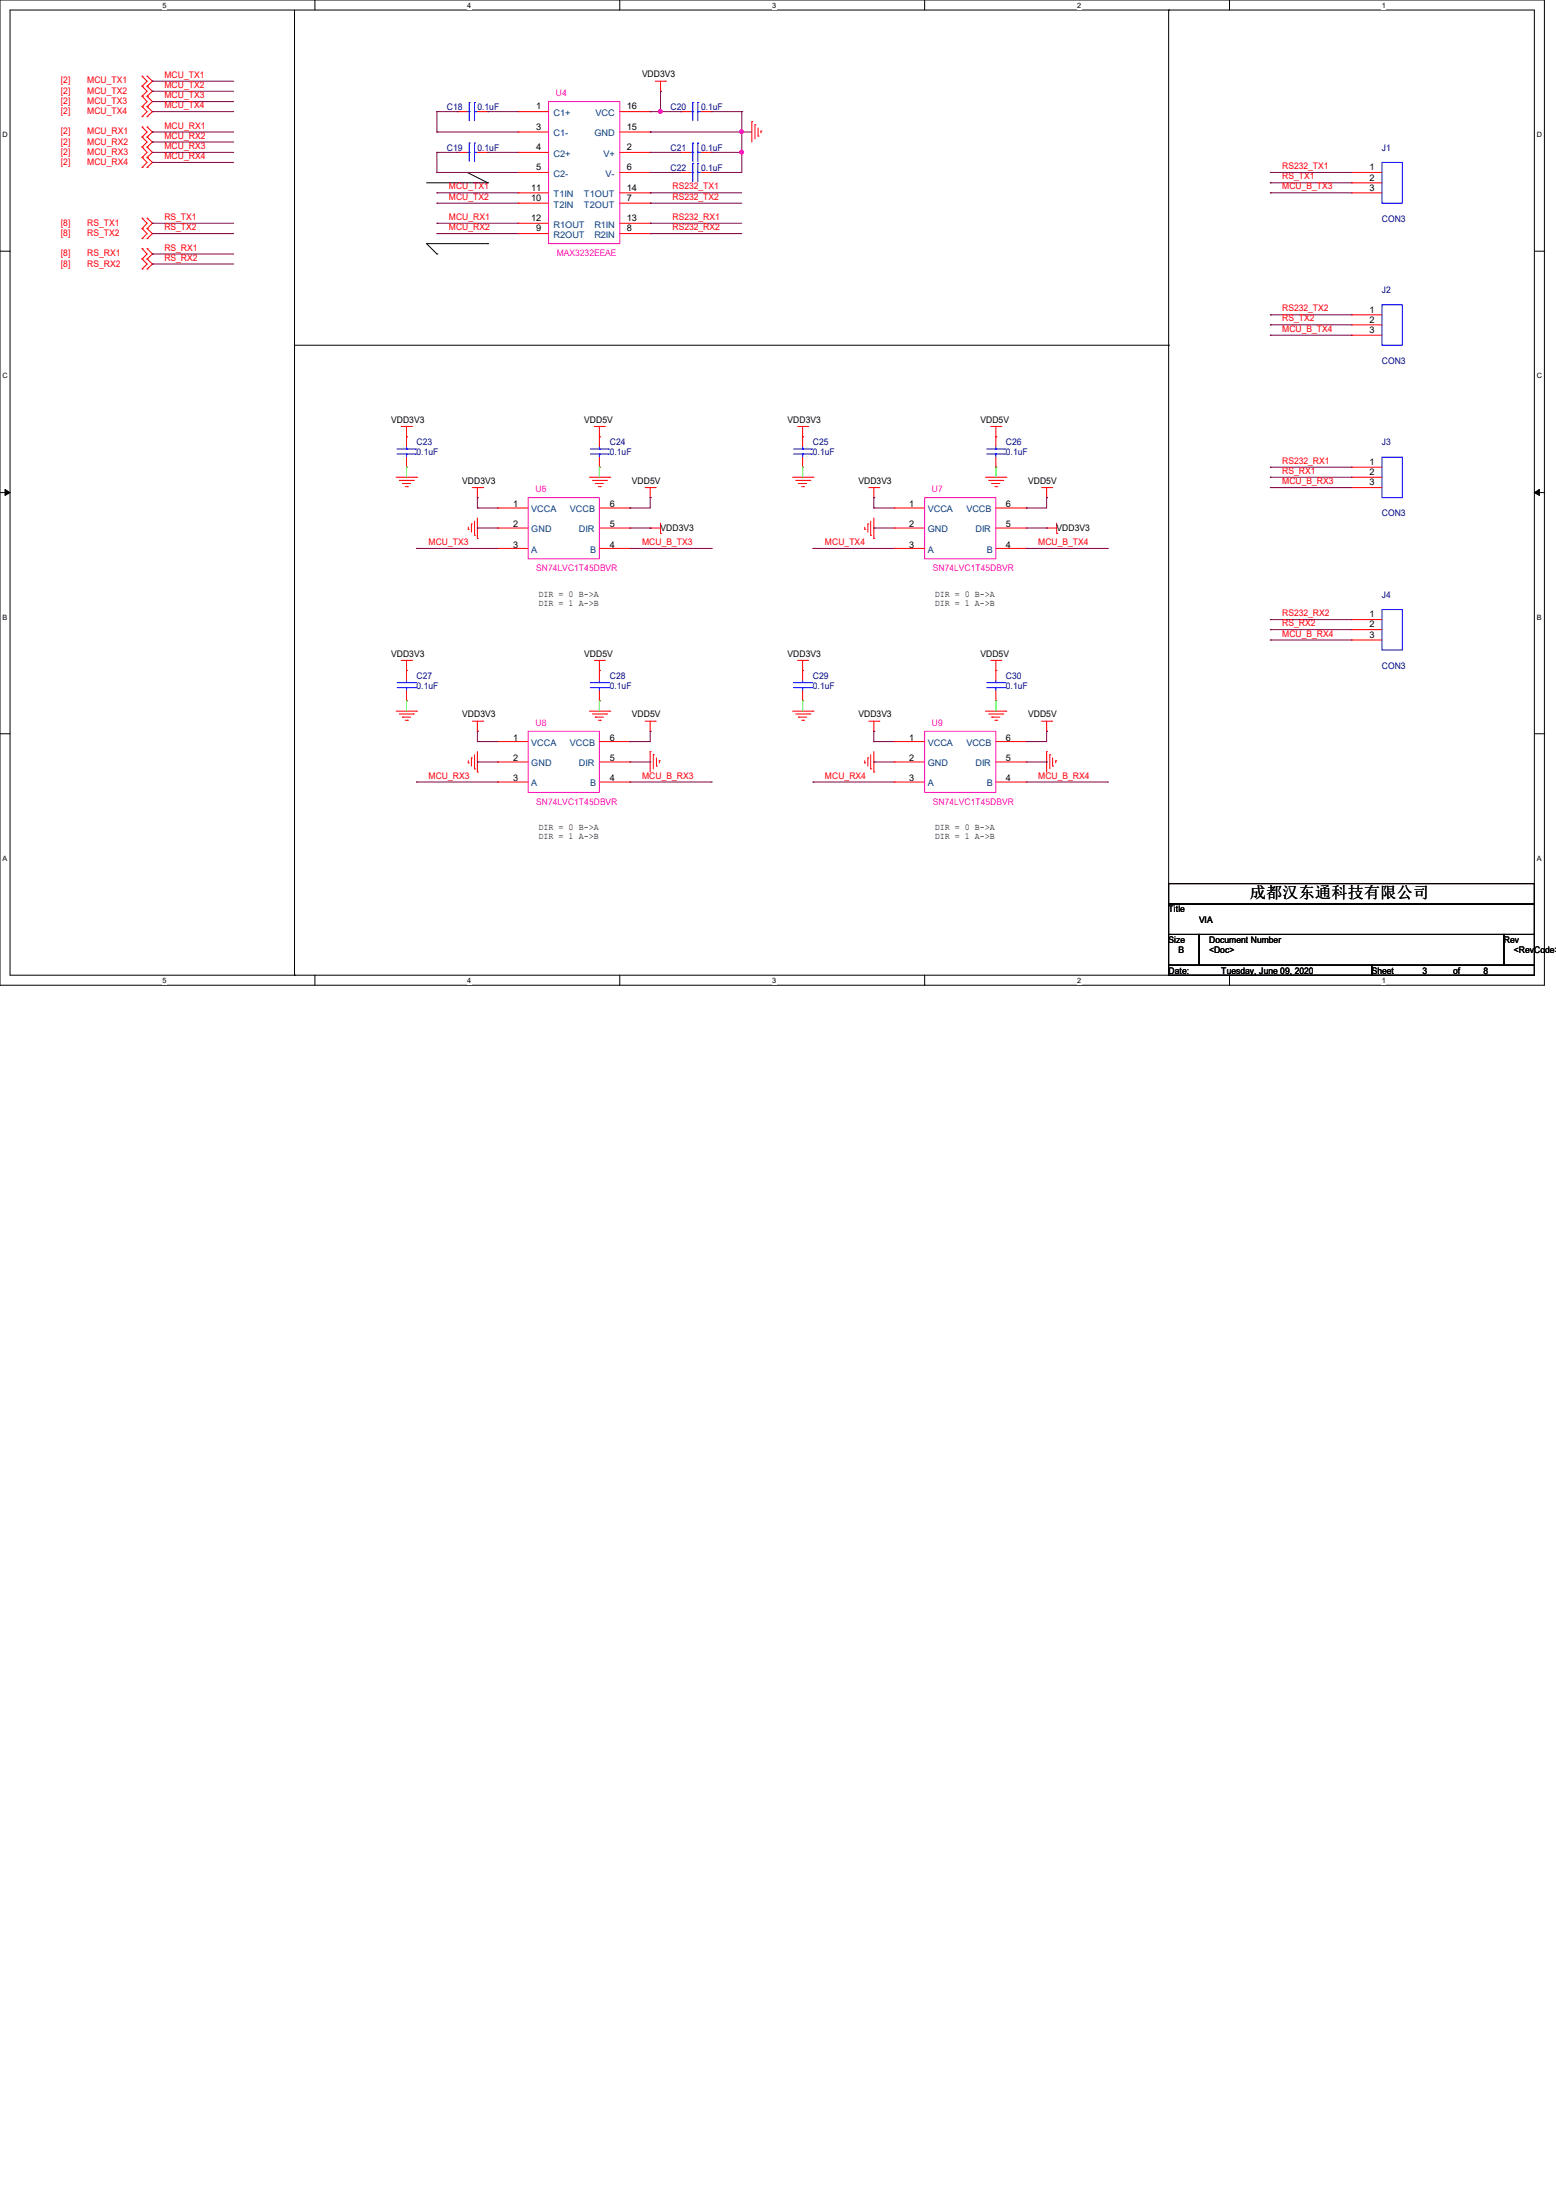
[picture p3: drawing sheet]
<svg xmlns="http://www.w3.org/2000/svg" width="210mm" height="297mm" viewBox="0 0 210 297" stroke-linecap="round" stroke-linejoin="round" font-family="sans-serif">
<path d="M0 0h208.4v133h-208.4zM1.4 1.4h205.7v130.3h-205.7z" fill="none" stroke="#000" stroke-width=".13"/>
<g fill="#fff">
<path d="M21.9 .1h.6v1.1h-.6z"/>
<path d="M21.9 131.8h.6v1.1h-.6z"/>
</g>
<path d="M42.5 0v1.4M42.5 131.7v1.3" fill="none" stroke="#000" stroke-width=".13"/>
<g fill="#fff">
<path d="M63.1 .1h.5v1.1h-.5z"/>
<path d="M63.1 131.8h.5v1.1h-.5z"/>
</g>
<path d="M83.7 0v1.4M83.7 131.7v1.3" fill="none" stroke="#000" stroke-width=".13"/>
<g fill="#fff">
<path d="M104.2 .1h.6v1.1h-.6z"/>
<path d="M104.2 131.8h.6v1.1h-.6z"/>
</g>
<path d="M124.8 0v1.4M124.8 131.7v1.3" fill="none" stroke="#000" stroke-width=".13"/>
<g fill="#fff">
<path d="M145.4 .1h.5v1.1h-.5z"/>
<path d="M145.4 131.8h.5v1.1h-.5z"/>
</g>
<path d="M165.9 0v1.4M165.9 131.7v1.3" fill="none" stroke="#000" stroke-width=".13"/>
<g fill="#fff">
<path d="M186.5 .1h.6v1.1h-.6z"/>
<path d="M186.5 131.8h.6v1.1h-.6z"/>
<path d="M.3 17.6h.8v1.1h-.8z"/>
<path d="M207.4 17.6h.8v1.1h-.8z"/>
<path d="M.3 50.2h.8v1.1h-.8z"/>
<path d="M207.4 50.2h.8v1.1h-.8z"/>
</g>
<path d="M0 33.9h1.4M207.1 33.9h1.3" fill="none" stroke="#000" stroke-width=".13"/>
<g fill="#fff">
<path d="M.3 82.8h.7v1.1h-.7z"/>
<path d="M207.4 82.8h.7v1.1h-.7z"/>
</g>
<path d="M0 66.5h1.4M207.1 66.5h1.3" fill="none" stroke="#000" stroke-width=".13"/>
<path d="M.7 66.1l.7 .4-.7 .4zM207.1 66.5l.7-.4v.8z" fill="#000" stroke="#000" stroke-width=".13"/>
<g fill="#fff">
<path d="M.3 115.3h.7v1.1h-.7z"/>
<path d="M207.4 115.3h.7v1.1h-.7z"/>
</g>
<g fill="none" stroke="#000" stroke-width=".13">
<path d="M39.8 1.4v130.3M157.7 1.4h.1M157.7 1.4v117.9M57.6 24.7h8.2M59 34.3h.1M63.1 23.3h.1M63.1 23.3l2.7 1.4M65.8 24.7h.1M65.8 32.9h.1M65.8 32.9h-8.2l1.4 1.4M39.8 46.6h117.9M157.7 46.6h.1"/>
<path d="M0 99.1h1.4M207.1 99.1h1.3M157.7 119.3h49.4v2.7h-49.4zM39.8 131.7h.1M157.7 122h49.4v4.2h-49.4zM157.7 126.2h4.1v4.1h-4.1zM157.7 130.3h27.5v1.4h-27.5zM161.8 126.2h41.2v4.1h-41.2zM185.2 130.3h21.9v1.4h-21.9zM203 126.2h4.1v4.1h-4.1z"/>
</g>
<g fill="none" stroke="#f00" stroke-width=".13">
<path d="M19.2 10.3h.1M19.2 11.6h.1M19.2 13h.1M19.2 17.1h.1M19.2 18.5h.1M19.2 19.9h.1M19.2 14.4h.1M19.2 15.7h.1M19.2 10.3l.7 .7-.7 .6M19.2 11.6l.7 .7-.7 .7M19.2 17.1l.7 .7-.7 .7M19.2 18.5l.7 .7-.7 .7"/>
<path d="M19.2 13l.7 .7-.7 .7M19.2 14.4l.7 .7-.7 .6M19.2 19.9l.7 .7-.7 .7M19.9 11.6h.1M19.9 10.3h.1M19.9 13h.1M19.9 18.5h.1M19.9 17.1h.1M19.9 19.9h.1M19.9 14.4h.1M19.9 15.7h.1M19.9 10.3l.7 .7-.7 .6"/>
<path d="M19.9 11.6l.7 .7-.7 .7M19.9 17.1l.7 .7-.7 .7M19.9 18.5l.7 .7-.7 .7M19.9 13l.7 .7-.7 .7M19.9 14.4l.7 .7-.7 .6M19.9 19.9l.7 .7-.7 .7M61.7 15.1h.1M61.7 15.1h1.4M64.4 15.1h1.4M65.8 15.1h.1M69.9 15.1h.1M69.9 17.8h.1"/>
<path d="M69.9 15.1h4.1M69.9 17.8h4.1M83.7 15.1h4.1M83.7 17.8h4.1M87.8 17.8h.1M87.8 15.1h.1M88.4 11h1.4M89.2 12.3h.1M89.2 11v1.3M89.8 11h.1M91.9 15.1h.1M91.9 15.1h1.4"/>
<path d="M94.6 15.1h1.4M96 15.1h.1M101.5 16.4h.1M101.5 16.4v2.8M101.9 16.8h.1M101.9 16.8v2M102.3 18.4h.1M102.3 17.3v1.1M102.7 17.7h.1M102.7 17.7v.2M19.2 21.3h.1M19.2 22.6h.1"/>
<path d="M19.2 29.5h.1M19.2 30.9h.1M19.2 32.2h.1M19.2 33.6h.1M19.2 35h.1M19.2 36.3h.1M19.2 21.3l.7 .6-.7 .7M19.2 29.5l.7 .6-.7 .8M19.2 30.9l.7 .6-.7 .7M19.2 33.6l.7 .7-.7 .7M19.2 35l.7 .6-.7 .7M19.9 21.3h.1"/>
<path d="M19.9 22.6h.1M19.9 30.9h.1M19.9 29.5h.1M19.9 32.2h.1M19.9 35h.1M19.9 33.6h.1M19.9 36.3h.1M19.9 21.3l.7 .6-.7 .7M19.9 29.5l.7 .6-.7 .8M19.9 30.9l.7 .6-.7 .7M19.9 33.6l.7 .7-.7 .7M19.9 35l.7 .6-.7 .7"/>
<path d="M61.7 20.6h.1M61.7 20.6h1.4M64.4 20.6h1.4M65.8 20.6h.1M69.9 20.6h.1M69.9 23.3h.1M69.9 31.5h.1M69.9 27.4h.1M69.9 26h.1M69.9 30.1h.1M69.9 23.3h4.1M69.9 26h4.1"/>
<path d="M69.9 20.6h4.1M69.9 27.4h4.1M69.9 31.5h4.1M69.9 30.1h4.1M83.7 23.3h4.1M83.7 26h4.1M83.7 20.6h4.1M83.7 27.4h4.1M83.7 31.5h4.1M83.7 30.1h4.1M87.8 20.6h.1M87.8 23.3h.1"/>
<path d="M87.8 27.4h.1M87.8 31.5h.1M87.8 30.1h.1M87.8 26h.1M91.9 20.6h.1M91.9 23.3h.1M91.9 23.3h1.4M91.9 20.6h1.4M94.6 23.3h1.4M94.6 20.6h1.4M96 20.6h.1M96 23.3h.1"/>
<path d="M182.4 23.3h.1M182.4 24.7h.1M182.4 26h.1M182.4 23.3h4.1M182.4 24.7h4.1M182.4 26h4.1M54.1 57.6h1.4M54.9 59h.1M54.9 57.6v2.7M55.5 57.6h.1M80.2 57.6h1.4M80.9 59h.1"/>
<path d="M80.9 57.6v2.7M81.6 57.6h.1M107.7 57.6h1.3M108.3 59h.1M108.3 57.6v2.7M109 57.6h.1M133.7 57.6h1.4M134.4 59h.1M134.4 57.6v2.7M135.1 57.6h.1M182.4 42.5h.1M182.4 43.9h.1"/>
<path d="M182.4 45.3h.1M182.4 42.5h4.1M182.4 43.9h4.1M182.4 45.3h4.1M53.5 64.4h2.7M53.9 64.9h1.9M54.3 65.3h.1M54.3 65.3h1.1M54.7 65.7h.3M54.9 63.1h.1M54.9 61.7v1.4M55 65.7h.1"/>
<path d="M55.8 64.9h.1M56.2 64.4h.1M63.2 71.5h.1M63.2 71.2v.3M63.6 70.7h.1M63.6 70.7v1.1M63.8 65.8h1.4M64.1 72.3h.1M64.1 70.4v1.9M64.4 67.2h.1M64.4 72.7h.1M64.4 65.8v1.4"/>
<path d="M64.4 69.9v2.8M65.2 65.8h.1M67.2 68.6h.1M67.2 71.3h.1M67.2 74h.1M67.2 71.3h4.1M67.2 68.6h4.1M67.2 74h4.1M79.5 64.4h2.8M80 64.9h1.9M80.3 65.3h.1M80.3 65.3h1.1"/>
<path d="M80.8 65.7h.2M80.9 63.1h.1M80.9 71.3h4.1M80.9 61.7v1.4M80.9 68.6h4.1M80.9 74h4.1M81 65.7h.1M81.9 64.9h.1M82.3 64.4h.1M85 74h.1M85 71.3h.1M85 68.6h.1"/>
<path d="M87.1 65.8h1.3M87.8 67.2h.1M87.8 71.3h.1M87.8 65.8v1.4M87.8 71.3h1.4M88.4 65.8h.1M89.2 72h.1M89.2 70.6v1.4M107 64.4h2.7M107.4 64.9h1.9M107.8 65.3h.1M107.8 65.3h1.1"/>
<path d="M108.2 65.7h.3M108.3 63.1h.1M108.3 61.7v1.4M108.5 65.7h.1M109.3 64.9h.1M109.7 64.4h.1M116.7 71.5h.1M116.7 71.2v.3M117.1 70.7h.1M117.1 70.7v1.1M117.3 65.8h1.3M117.5 72.3h.1"/>
<path d="M117.5 70.4v1.9M117.9 67.2h.1M117.9 72.7h.1M117.9 65.8v1.4M117.9 69.9v2.8M118.6 65.8h.1M120.7 68.6h.1M120.7 71.3h.1M120.7 74h.1M120.7 71.3h4.1M120.7 68.6h4.1M120.7 74h4.1"/>
<path d="M133 64.4h2.8M133.4 64.9h1.9M133.9 65.3h.1M133.9 65.3h1.1M134.3 65.7h.2M134.4 63.1h.1M134.4 71.3h4.1M134.4 61.7v1.4M134.4 68.6h4.1M134.4 74h4.1M134.5 65.7h.1M135.3 64.9h.1"/>
<path d="M135.8 64.4h.1M138.5 74h.1M138.5 71.3h.1M138.5 68.6h.1M140.6 65.8h1.3M141.3 67.2h.1M141.3 71.3h.1M141.3 71.3h1.3M141.3 65.8v1.4M141.9 65.8h.1M142.6 72h.1M142.6 70.6v1.4"/>
<path d="M182.4 63.1h.1M182.4 64.4h.1M182.4 65.8h.1M182.4 64.4h4.1M182.4 65.8h4.1M182.4 63.1h4.1M53.5 96h2.7M53.9 96.4h1.9M54.1 89.2h1.4M54.3 96.8h.1M54.3 96.8h1.1M54.7 97.2h.3"/>
<path d="M54.9 90.5h.1M54.9 94.6h.1M54.9 89.2v2.7M54.9 93.3v1.3M55 97.2h.1M55.5 89.2h.1M55.8 96.4h.1M56.2 96h.1M63.8 97.4h1.4M64.4 98.7h.1M64.4 97.4v1.3M65.2 97.4h.1"/>
<path d="M79.5 96h2.8M80 96.4h1.9M80.2 89.2h1.4M80.3 96.8h.1M80.3 96.8h1.1M80.8 97.2h.2M80.9 90.5h.1M80.9 94.6h.1M80.9 89.2v2.7M80.9 93.3v1.3M81 97.2h.1M81.6 89.2h.1"/>
<path d="M81.9 96.4h.1M82.3 96h.1M87.1 97.4h1.3M87.8 98.7h.1M87.8 97.4v1.3M88.4 97.4h.1M107 96h2.7M107.4 96.4h1.9M107.7 89.2h1.3M107.8 96.8h.1M107.8 96.8h1.1M108.2 97.2h.3"/>
<path d="M108.3 90.5h.1M108.3 94.6h.1M108.3 89.2v2.7M108.3 93.3v1.3M108.5 97.2h.1M109 89.2h.1M109.3 96.4h.1M109.7 96h.1M117.3 97.4h1.3M117.9 98.7h.1M117.9 97.4v1.3M118.6 97.4h.1"/>
<path d="M133 96h2.8M133.4 96.4h1.9M133.7 89.2h1.4M133.9 96.8h.1M133.9 96.8h1.1M134.3 97.2h.2M134.4 90.5h.1M134.4 94.6h.1M134.4 89.2v2.7M134.4 93.3v1.3M134.5 97.2h.1M135.1 89.2h.1"/>
<path d="M135.3 96.4h.1M135.8 96h.1M140.6 97.4h1.3M141.3 98.7h.1M141.3 97.4v1.3M141.9 97.4h.1M182.4 83.7h.1M182.4 85h.1M182.4 86.4h.1M182.4 83.7h4.1M182.4 85h4.1M182.4 86.4h4.1"/>
<path d="M63.2 103h.1M63.2 102.7v.3M63.6 102.3h.1M63.6 102.3v1.1M64.1 103.8h.1M64.1 101.9v1.9M64.4 104.2h.1M64.4 101.5v2.7M67.2 100.1h.1M67.2 102.9h.1M67.2 105.6h.1M67.2 100.1h4.1"/>
<path d="M67.2 102.9h4.1M67.2 105.6h4.1M80.9 100.1h4.1M80.9 102.9h4.1M80.9 105.6h4.1M85 105.6h.1M85 102.9h.1M85 100.1h.1M87.8 101.5h.1M87.8 101.5v2.7M88.2 101.9h.1M88.2 101.9v1.9"/>
<path d="M88.6 103.4h.1M88.6 102.3v1.1M89 102.7h.1M89 102.7v.3M116.7 103h.1M116.7 102.7v.3M117.1 102.3h.1M117.1 102.3v1.1M117.5 103.8h.1M117.5 101.9v1.9M117.9 104.2h.1M117.9 101.5v2.7"/>
<path d="M120.7 100.1h.1M120.7 102.9h.1M120.7 105.6h.1M120.7 100.1h4.1M120.7 102.9h4.1M120.7 105.6h4.1M134.4 100.1h4.1M134.4 102.9h4.1M134.4 105.6h4.1M138.5 105.6h.1M138.5 102.9h.1M138.5 100.1h.1"/>
<path d="M141.3 101.5h.1M141.3 101.5v2.7M141.7 101.9h.1M141.7 101.9v1.9M142.1 103.4h.1M142.1 102.3v1.1M142.5 102.7h.1M142.5 102.7v.3"/>
</g>
<g fill="none" stroke="#00f" stroke-width=".13">
<path d="M63.1 15.1h.2M63.3 19.3h.1M63.3 15.1h.1M63.3 13.8h.1M63.3 13.8v2.5M63.3 19.3v2.5M64.1 19.3h.1M64.1 13.8h.1M64.1 15.1h.1M64.1 15.1h.3M64.1 13.8v2.5M64.1 19.3v2.5"/>
<path d="M93.3 15.1h.2M93.5 19.3h.1M93.5 15.1h.1M93.5 13.8h.1M93.5 13.8v2.5M93.5 19.3v2.5M94.2 19.3h.1M94.2 13.8h.1M94.2 15.1h.1M94.2 13.8v2.5M94.2 19.3v2.5M94.2 15.1h.4"/>
<path d="M63.1 20.6h.2M63.3 20.6h.1M64.1 20.6h.1M64.1 20.6h.3M93.3 20.6h.2M93.3 23.3h.2M93.5 20.6h.1M93.5 23.3h.1M93.5 22.1h.1M93.5 22.1v2.5M94.2 20.6h.1M94.2 22.1h.1"/>
<path d="M94.2 23.3h.1M94.2 20.6h.4M94.2 22.1v2.5M94.2 23.3h.4M186.5 21.9h2.8v5.5h-2.8zM186.5 41.1h2.8v5.5h-2.8zM53.6 61.3h2.5M53.6 60.6h2.5M54.9 60.6h.1M54.9 61.3h.1M54.9 60.3v.3M54.9 61.3v.4"/>
<path d="M56.1 61.3h.1M56.1 60.6h.1M79.7 61.3h2.4M79.7 60.6h2.4M80.9 60.6h.1M80.9 61.3h.1M80.9 60.3v.3M80.9 61.3v.4M82.1 61.3h.1M82.1 60.6h.1M107.1 61.3h2.5M107.1 60.6h2.5"/>
<path d="M108.3 60.6h.1M108.3 61.3h.1M108.3 60.3v.3M108.3 61.3v.4M109.6 61.3h.1M109.6 60.6h.1M133.2 61.3h2.4M133.2 60.6h2.4M134.4 60.6h.1M134.4 61.3h.1M134.4 60.3v.3M134.4 61.3v.4"/>
<path d="M135.6 61.3h.1M135.6 60.6h.1M186.5 61.7h2.8v5.5h-2.8zM53.6 92.8h2.5M53.6 92.2h2.5M54.9 92.2h.1M54.9 92.8h.1M54.9 91.9v.3M54.9 92.8v.5M56.1 92.8h.1M56.1 92.2h.1M79.7 92.8h2.4"/>
<path d="M79.7 92.2h2.4M80.9 92.2h.1M80.9 92.8h.1M80.9 91.9v.3M80.9 92.8v.5M82.1 92.8h.1M82.1 92.2h.1M107.1 92.8h2.5M107.1 92.2h2.5M108.3 92.2h.1M108.3 92.8h.1M108.3 91.9v.3"/>
<path d="M108.3 92.8v.5M109.6 92.8h.1M109.6 92.2h.1M133.2 92.8h2.4M133.2 92.2h2.4M134.4 92.2h.1M134.4 92.8h.1M134.4 91.9v.3M134.4 92.8v.5M135.6 92.8h.1M135.6 92.2h.1M186.5 82.3h2.8v5.5h-2.8z"/>
</g>
<path d="M74 13.7h9.7v19.2h-9.7zM71.3 67.2h9.6v8.2h-9.6zM124.8 67.2h9.6v8.2h-9.6zM71.3 98.7h9.6v8.3h-9.6zM124.8 98.7h9.6v8.3h-9.6z" fill="none" stroke="#f0f" stroke-width=".13"/>
<g fill="none" stroke="#800040" stroke-width=".13">
<path d="M20.6 11h.1M20.6 12.3h.1M20.6 17.8h.1M20.6 19.2h.1M20.6 13.7h.1M20.6 15.1h.1M20.6 15.1h10.9M20.6 17.8h10.9M20.6 11h10.9M20.6 12.3h10.9M20.6 19.2h10.9M20.6 13.7h10.9"/>
<path d="M59 15.1h.1M59 17.8h.1M59 15.1h2.7M59 15.1v2.7M59 17.8h10.9M61.7 15.1h.1M65.8 15.1h.1M65.8 15.1h4.1M87.8 15.1h.1M87.8 17.8h.1M87.8 15.1h4.1M87.8 17.8h13.7"/>
<path d="M89.2 12.3h.1M89.2 12.3v2.8M91.9 15.1h.1M96 15.1h.1M96 15.1h4.1M100.1 15.1h.1M100.1 17.8h.1M100.1 15.1v8.2h-4.1M20.6 30.1h.1M20.6 20.6h.1M20.6 21.9h.1M20.6 31.5h.1"/>
<path d="M20.6 34.3h.1M20.6 35.6h.1M20.6 20.6h10.9M20.6 30.1h10.9M20.6 31.5h10.9M20.6 21.9h10.9M20.6 34.3h10.9M20.6 35.6h10.9M59 20.6h.1M59 23.3h.1M59 30.1h.1M59 27.4h.1"/>
<path d="M59 31.5h.1M59 26h.1M59 20.6v2.7M59 20.6h2.7M59 23.3h10.9M59 26h10.9M59 30.1h10.9M59 27.4h10.9M59 31.5h10.9M61.7 20.6h.1M65.8 20.6h.1M65.8 20.6h4.1"/>
<path d="M87.8 20.6h.1M87.8 23.3h.1M87.8 26h.1M87.8 30.1h.1M87.8 27.4h.1M87.8 31.5h.1M87.8 20.6h4.1M87.8 23.3h4.1M87.8 26h12.3M87.8 30.1h12.3M87.8 27.4h12.3M87.8 31.5h12.3"/>
<path d="M96 20.6h.1M96 23.3h.1M96 20.6h4.1M100.1 20.6h.1M171.4 24.7h.1M171.4 23.3h.1M171.4 26h.1M171.4 23.3h11M171.4 26h11M171.4 24.7h11M171.4 42.5h.1M171.4 43.9h.1"/>
<path d="M171.4 45.3h.1M171.4 42.5h11M171.4 43.9h11M171.4 45.3h11M56.2 74h.1M56.2 74h11M64.4 67.2h.1M64.4 68.6h.1M64.4 71.3h.1M64.4 68.6h2.8M64.4 67.2v1.4M64.4 71.3h2.8"/>
<path d="M85 68.6h.1M85 74h11M85 71.3h2.8M87.8 67.2h.1M87.8 71.3h.1M87.8 67.2v1.4h-2.8M96 74h.1M109.7 74h.1M109.7 74h11M117.9 67.2h.1M117.9 68.6h.1M117.9 71.3h.1"/>
<path d="M117.9 68.6h2.8M117.9 71.3h2.8M117.9 67.2v1.4M138.5 68.6h.1M138.5 74h11M138.5 71.3h2.8M141.3 67.2h.1M141.3 71.3h.1M141.3 67.2v1.4h-2.8M149.5 74h.1M171.4 63.1h.1M171.4 64.4h.1"/>
<path d="M171.4 65.8h.1M171.4 63.1h11M171.4 64.4h11M171.4 65.8h11M64.4 98.7h.1M64.4 98.7v1.4M87.8 98.7h.1M87.8 98.7v1.4h-2.8M117.9 98.7h.1M117.9 98.7v1.4M141.3 98.7h.1M141.3 98.7v1.4h-2.8"/>
<path d="M171.4 83.7h.1M171.4 85h.1M171.4 86.4h.1M171.4 83.7h11M171.4 85h11M171.4 86.4h11M56.2 105.6h.1M56.2 105.6h11M64.4 100.1h.1M64.4 102.9h.1M64.4 100.1h2.8M64.4 102.9h2.8"/>
<path d="M85 100.1h.1M85 102.9h2.8M85 105.6h11M87.8 102.9h.1M96 105.6h.1M109.7 105.6h.1M109.7 105.6h11M117.9 100.1h.1M117.9 102.9h.1M117.9 100.1h2.8M117.9 102.9h2.8M138.5 100.1h.1"/>
<path d="M138.5 102.9h2.8M138.5 105.6h11M141.3 102.9h.1M149.5 105.6h.1"/>
</g>
<g fill="#f0f" stroke="#f0f" stroke-width=".13">
<circle cx="89.1" cy="15" r=".25"/>
<circle cx="100.1" cy="20.5" r=".25"/>
<circle cx="100.1" cy="17.8" r=".25"/>
</g>
<g fill="none" stroke="#0f0" stroke-width=".13">
<path d="M54.9 63.1h.1M54.9 63.1v1.3M80.9 63.1h.1M80.9 63.1v1.3M108.3 63.1h.1M108.3 63.1v1.3M134.4 63.1h.1M134.4 63.1v1.3M54.9 94.6h.1M54.9 94.6v1.4M80.9 94.6h.1M80.9 94.6v1.4"/>
<path d="M108.3 94.6h.1M108.3 94.6v1.4M134.4 94.6h.1M134.4 94.6v1.4"/>
</g>
<text font-size="2.2" x="168.7" y="121.3">成都汉东通科技有限公司</text>
<g font-size="1.2" fill="#f00">
<text x="8.2" y="11.3">[2]</text>
<text x="11.8" y="11.3">MCU_TX1</text>
<text x="22.2" y="10.5">MCU_TX1</text>
<text x="22.2" y="11.9">MCU_TX2</text>
<text x="8.2" y="12.7">[2]</text>
<text x="8.2" y="14">[2]</text>
<text x="8.2" y="15.4">[2]</text>
<text x="11.8" y="12.7">MCU_TX2</text>
<text x="11.8" y="14">MCU_TX3</text>
<text x="11.8" y="15.4">MCU_TX4</text>
<text x="22.2" y="17.4">MCU_RX1</text>
<text x="22.2" y="13.3">MCU_TX3</text>
<text x="22.2" y="14.6">MCU_TX4</text>
<text x="8.2" y="18.1">[2]</text>
<text x="8.2" y="19.5">[2]</text>
<text x="8.2" y="20.9">[2]</text>
<text x="8.2" y="22.3">[2]</text>
<text x="11.8" y="18.1">MCU_RX1</text>
<text x="11.8" y="19.5">MCU_RX2</text>
<text x="11.8" y="20.9">MCU_RX3</text>
<text x="11.8" y="22.3">MCU_RX4</text>
<text x="22.2" y="18.7">MCU_RX2</text>
<text x="22.2" y="20.1">MCU_RX3</text>
<text x="22.2" y="21.5">MCU_RX4</text>
<text x="173.1" y="22.8">RS232_TX1</text>
<text x="22.2" y="29.7">RS_TX1</text>
<text x="60.6" y="29.7">MCU_RX1</text>
<text x="60.6" y="27">MCU_TX2</text>
<text x="60.6" y="25.6">MCU_TX1</text>
<text x="90.8" y="25.6">RS232_TX1</text>
<text x="90.8" y="29.7">RS232_RX1</text>
<text x="90.8" y="27">RS232_TX2</text>
<text x="173.1" y="24.2">RS_TX1</text>
<text x="173.1" y="25.6">MCU_B_TX3</text>
<text x="8.2" y="30.5">[8]</text>
<text x="8.2" y="31.8">[8]</text>
<text x="8.2" y="34.6">[8]</text>
<text x="8.2" y="36">[8]</text>
<text x="11.8" y="30.5">RS_TX1</text>
<text x="11.8" y="31.8">RS_TX2</text>
<text x="11.8" y="34.6">RS_RX1</text>
<text x="11.8" y="36">RS_RX2</text>
<text x="22.2" y="31.1">RS_TX2</text>
<text x="22.2" y="33.8">RS_RX1</text>
<text x="22.2" y="35.2">RS_RX2</text>
<text x="60.6" y="31.1">MCU_RX2</text>
<text x="90.8" y="31.1">RS232_RX2</text>
<text x="173.1" y="42">RS232_TX2</text>
<text x="173.1" y="43.4">RS_TX2</text>
<text x="173.1" y="44.8">MCU_B_TX4</text>
<text x="173.1" y="62.6">RS232_RX1</text>
<text x="173.1" y="64">RS_RX1</text>
<text x="173.1" y="65.4">MCU_B_RX3</text>
<text x="57.8" y="73.6">MCU_TX3</text>
<text x="86.7" y="73.6">MCU_B_TX3</text>
<text x="111.3" y="73.6">MCU_TX4</text>
<text x="140.1" y="73.6">MCU_B_TX4</text>
<text x="173.1" y="83.2">RS232_RX2</text>
<text x="173.1" y="84.5">RS_RX2</text>
<text x="173.1" y="85.9">MCU_B_RX4</text>
<text x="57.8" y="105.1">MCU_RX3</text>
<text x="86.7" y="105.1">MCU_B_RX3</text>
<text x="111.3" y="105.1">MCU_RX4</text>
<text x="140.1" y="105.1">MCU_B_RX4</text>
</g>
<g font-size="1.2">
<text x="86.7" y="10.5">VDD3V3</text>
<text x="72.4" y="14.8">1</text>
<text x="72.4" y="17.5">3</text>
<text x="84.6" y="17.5">15</text>
<text x="84.6" y="14.8">16</text>
<text x="72.4" y="20.3">4</text>
<text x="72.4" y="23">5</text>
<text x="84.6" y="20.3">2</text>
<text x="84.6" y="23">6</text>
<text x="184.9" y="23">1</text>
<text x="71.7" y="27.1">10</text>
<text x="71.7" y="25.7">11</text>
<text x="71.7" y="29.8">12</text>
<text x="84.6" y="27.1">7</text>
<text x="84.6" y="29.8">13</text>
<text x="84.6" y="25.7">14</text>
<text x="184.9" y="24.4">2</text>
<text x="184.9" y="25.7">3</text>
<text x="72.4" y="31.2">9</text>
<text x="84.6" y="31.2">8</text>
<text x="184.9" y="42.2">1</text>
<text x="184.9" y="43.6">2</text>
<text x="184.9" y="45">3</text>
<text x="52.8" y="57.1">VDD3V3</text>
<text x="78.9" y="57.1">VDD5V</text>
<text x="106.3" y="57.1">VDD3V3</text>
<text x="132.3" y="57.1">VDD5V</text>
<text x="62.4" y="65.3">VDD3V3</text>
<text x="85.3" y="65.3">VDD5V</text>
<text x="115.9" y="65.3">VDD3V3</text>
<text x="138.8" y="65.3">VDD5V</text>
<text x="184.9" y="62.8">1</text>
<text x="184.9" y="64.1">2</text>
<text x="184.9" y="65.5">3</text>
<text x="69.3" y="68.5">1</text>
<text x="69.3" y="71.2">2</text>
<text x="82.3" y="71.2">5</text>
<text x="82.3" y="68.5">6</text>
<text x="89.2" y="71.6">VDD3V3</text>
<text x="122.7" y="68.5">1</text>
<text x="122.7" y="71.2">2</text>
<text x="135.8" y="71.2">5</text>
<text x="135.8" y="68.5">6</text>
<text x="142.6" y="71.6">VDD3V3</text>
<text x="69.3" y="74">3</text>
<text x="82.3" y="74">4</text>
<text x="122.7" y="74">3</text>
<text x="135.8" y="74">4</text>
<text x="72.7" y="80.6">DIR = 0 B-&gt;A</text>
<text x="72.7" y="81.8">DIR = 1 A-&gt;B</text>
<text x="126.2" y="80.6">DIR = 0 B-&gt;A</text>
<text x="126.2" y="81.8">DIR = 1 A-&gt;B</text>
<text x="184.9" y="83.4">1</text>
<text x="52.8" y="88.6">VDD3V3</text>
<text x="78.9" y="88.6">VDD5V</text>
<text x="106.3" y="88.6">VDD3V3</text>
<text x="132.3" y="88.6">VDD5V</text>
<text x="184.9" y="84.7">2</text>
<text x="184.9" y="86.1">3</text>
<text x="62.4" y="96.9">VDD3V3</text>
<text x="69.3" y="100">1</text>
<text x="82.3" y="100">6</text>
<text x="85.3" y="96.9">VDD5V</text>
<text x="115.9" y="96.9">VDD3V3</text>
<text x="122.7" y="100">1</text>
<text x="135.8" y="100">6</text>
<text x="138.8" y="96.9">VDD5V</text>
<text x="69.3" y="102.7">2</text>
<text x="69.3" y="105.5">3</text>
<text x="82.3" y="105.5">4</text>
<text x="82.3" y="102.7">5</text>
<text x="122.7" y="102.7">2</text>
<text x="122.7" y="105.5">3</text>
<text x="135.8" y="105.5">4</text>
<text x="135.8" y="102.7">5</text>
<text x="72.7" y="112.1">DIR = 0 B-&gt;A</text>
<text x="72.7" y="113.3">DIR = 1 A-&gt;B</text>
<text x="126.2" y="112.1">DIR = 0 B-&gt;A</text>
<text x="126.2" y="113.3">DIR = 1 A-&gt;B</text>
<text x="157.7" y="123.2">Title</text>
<text x="161.8" y="124.6">VIA</text>
<text x="157.7" y="127.3">Size</text>
<text x="157.7" y="131.4">Date:</text>
<text x="159.1" y="128.7">B</text>
<text x="163.2" y="128.7">&lt;Doc&gt;</text>
<text x="163.2" y="127.3">Document Number</text>
<text x="164.8" y="131.4">Tuesday, June 09, 2020</text>
<text x="185.2" y="131.4">Sheet</text>
<text x="192" y="131.4">3</text>
<text x="196.1" y="131.4">of</text>
<text x="200.2" y="131.4">8</text>
<text x="203" y="127.3">Rev</text>
<text x="204.3" y="128.7">&lt;RevCode&gt;</text>
</g>
<g font-size="1.2" fill="#000080">
<text x="60.3" y="14.9">C18</text>
<text x="64.4" y="14.9">0.1uF</text>
<text x="90.5" y="14.9">C20</text>
<text x="94.6" y="14.9">0.1uF</text>
<text x="60.3" y="20.3">C19</text>
<text x="64.4" y="20.3">0.1uF</text>
<text x="90.5" y="20.3">C21</text>
<text x="90.5" y="23.1">C22</text>
<text x="94.6" y="20.3">0.1uF</text>
<text x="94.6" y="23.1">0.1uF</text>
<text x="186.5" y="20.3">J1</text>
<text x="186.5" y="29.9">CON3</text>
<text x="186.5" y="39.5">J2</text>
<text x="186.5" y="49.1">CON3</text>
<text x="56.2" y="60.1">C23</text>
<text x="56.2" y="61.5">0.1uF</text>
<text x="82.3" y="60.1">C24</text>
<text x="82.3" y="61.5">0.1uF</text>
<text x="109.7" y="60.1">C25</text>
<text x="109.7" y="61.5">0.1uF</text>
<text x="135.8" y="60.1">C26</text>
<text x="135.8" y="61.5">0.1uF</text>
<text x="186.5" y="60.1">J3</text>
<text x="186.5" y="69.7">CON3</text>
<text x="186.5" y="80.7">J4</text>
<text x="56.2" y="91.7">C27</text>
<text x="56.2" y="93">0.1uF</text>
<text x="82.3" y="91.7">C28</text>
<text x="82.3" y="93">0.1uF</text>
<text x="109.7" y="91.7">C29</text>
<text x="109.7" y="93">0.1uF</text>
<text x="135.8" y="91.7">C30</text>
<text x="135.8" y="93">0.1uF</text>
<text x="186.5" y="90.3">CON3</text>
</g>
<g font-size="1.2" fill="#004080">
<text x="74.7" y="15.7">C1+</text>
<text x="80.4" y="15.7">VCC</text>
<text x="74.7" y="18.4">C1-</text>
<text x="74.7" y="21.2">C2+</text>
<text x="74.7" y="23.9">C2-</text>
<text x="80.2" y="18.4">GND</text>
<text x="81.4" y="21.2">V+</text>
<text x="81.7" y="23.9">V-</text>
<text x="74.7" y="28">T2IN</text>
<text x="74.7" y="26.6">T1IN</text>
<text x="78.8" y="28">T2OUT</text>
<text x="78.8" y="26.6">T1OUT</text>
<text x="74.7" y="32.1">R2OUT</text>
<text x="74.7" y="30.7">R1OUT</text>
<text x="80.2" y="32.1">R2IN</text>
<text x="80.2" y="30.7">R1IN</text>
<text x="71.7" y="69.2">VCCA</text>
<text x="71.7" y="71.9">GND</text>
<text x="76.9" y="69.2">VCCB</text>
<text x="78.1" y="71.9">DIR</text>
<text x="125.2" y="69.2">VCCA</text>
<text x="125.2" y="71.9">GND</text>
<text x="130.4" y="69.2">VCCB</text>
<text x="131.7" y="71.9">DIR</text>
<text x="71.7" y="74.6">A</text>
<text x="79.7" y="74.6">B</text>
<text x="125.2" y="74.6">A</text>
<text x="133.2" y="74.6">B</text>
<text x="71.7" y="100.7">VCCA</text>
<text x="76.9" y="100.7">VCCB</text>
<text x="125.2" y="100.7">VCCA</text>
<text x="130.4" y="100.7">VCCB</text>
<text x="71.7" y="103.5">GND</text>
<text x="71.7" y="106.2">A</text>
<text x="78.1" y="103.5">DIR</text>
<text x="79.7" y="106.2">B</text>
<text x="125.2" y="103.5">GND</text>
<text x="125.2" y="106.2">A</text>
<text x="131.7" y="103.5">DIR</text>
<text x="133.2" y="106.2">B</text>
</g>
<g font-size="1.2" fill="#f0f">
<text x="75" y="12.9">U4</text>
<text x="75.1" y="34.6">MAX3232EEAE</text>
<text x="72.3" y="66.4">U6</text>
<text x="125.8" y="66.4">U7</text>
<text x="72.4" y="77.1">SN74LVC1T45DBVR</text>
<text x="125.9" y="77.1">SN74LVC1T45DBVR</text>
<text x="72.3" y="98">U8</text>
<text x="125.8" y="98">U9</text>
<text x="72.4" y="108.7">SN74LVC1T45DBVR</text>
<text x="125.9" y="108.7">SN74LVC1T45DBVR</text>
</g>
<g font-size="1">
<text x="21.9" y="1">5</text>
<text x="63.1" y="1">4</text>
<text x="104.2" y="1">3</text>
<text x="145.4" y="1">2</text>
<text x="186.5" y="1">1</text>
<text x=".3" y="18.5">D</text>
<text x="207.4" y="18.5">D</text>
<text x=".3" y="51.1">C</text>
<text x="207.4" y="51.1">C</text>
<text x=".3" y="83.7">B</text>
<text x="207.4" y="83.7">B</text>
<text x=".3" y="116.2">A</text>
<text x="207.4" y="116.2">A</text>
<text x="21.9" y="132.7">5</text>
<text x="63.1" y="132.7">4</text>
<text x="104.2" y="132.7">3</text>
<text x="145.4" y="132.7">2</text>
<text x="186.5" y="132.7">1</text>
</g>
</svg>
